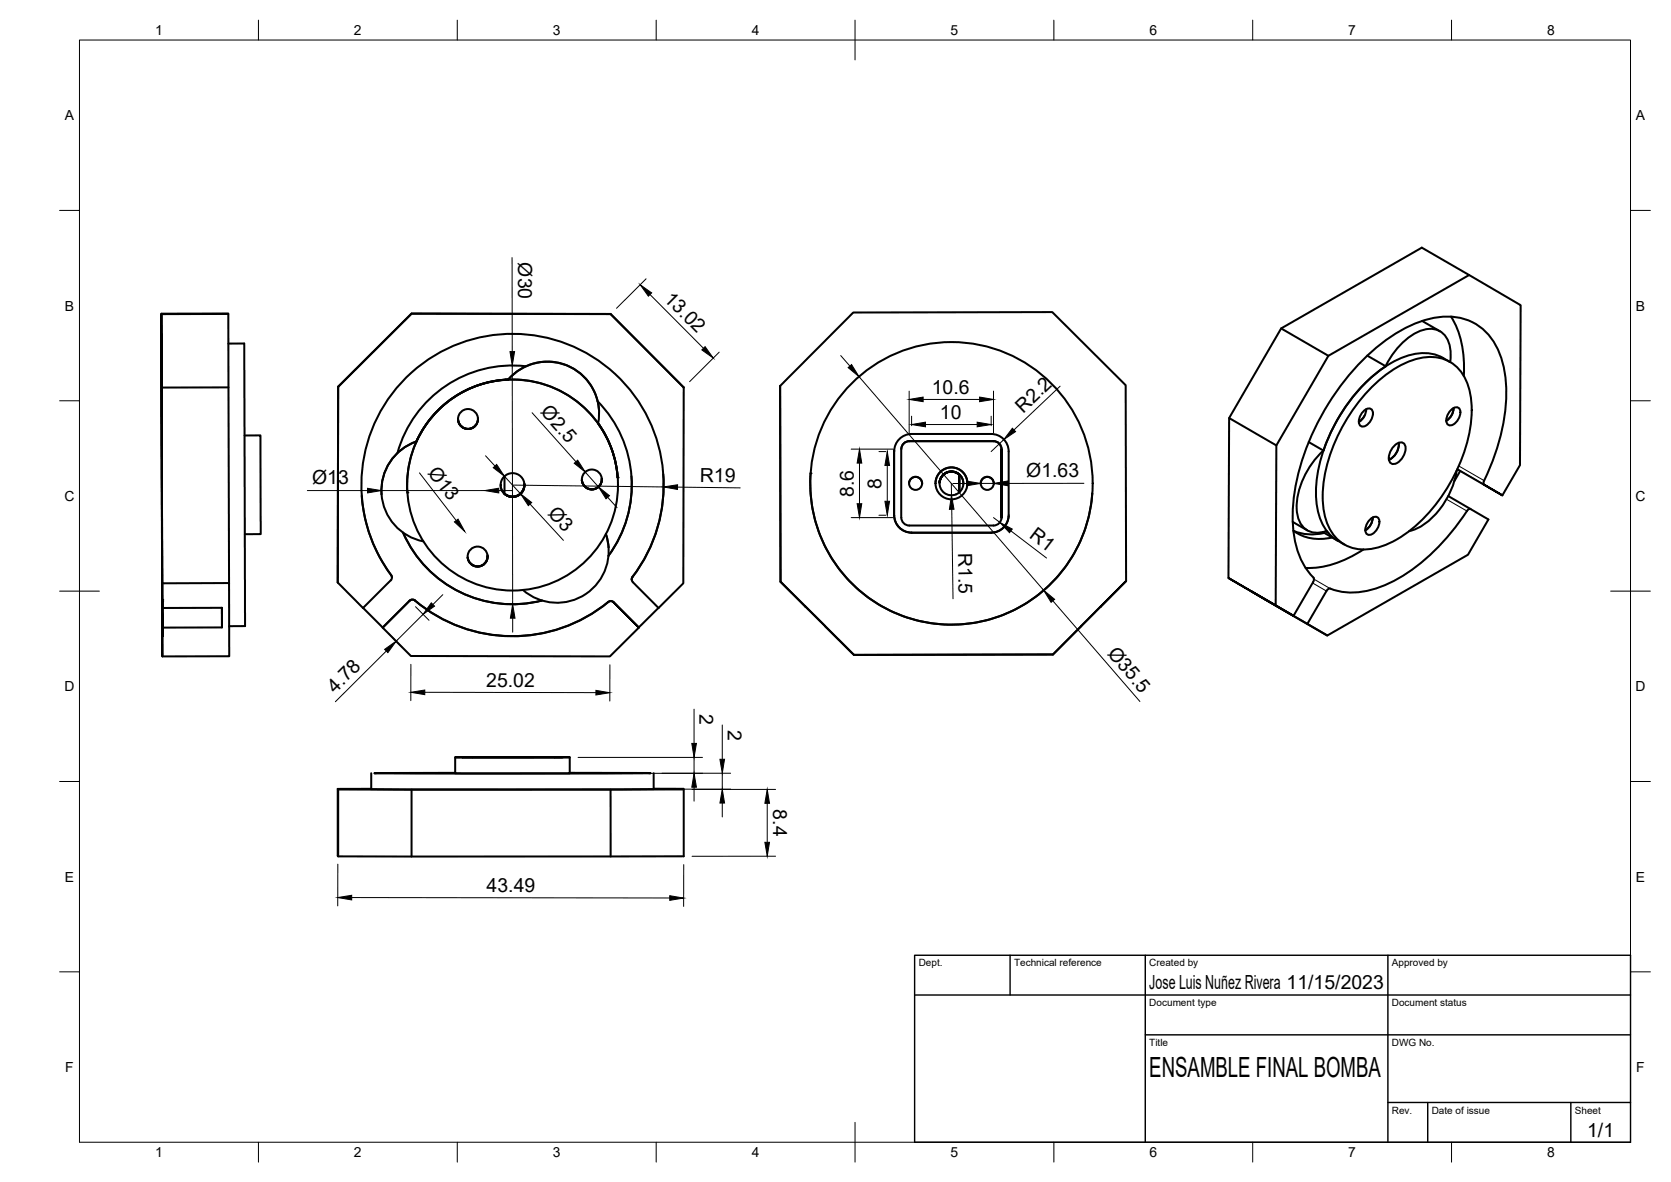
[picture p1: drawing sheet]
<svg xmlns="http://www.w3.org/2000/svg" width="420mm" height="297mm" viewBox="0 0 420 297" stroke-linecap="round" stroke-linejoin="round" font-family="sans-serif">
<!-- layer: Visible -->
<g fill="none" stroke="#000" stroke-width=".51">
<path d="M40.6 78.8l.2 74zM40.6 78.8h16.8l.2 67.7M57.4 78.9h-16.8M103.5 78.8h.1M153.5 78.9h.1M364.8 79.6a25 25 0 0 1 3.3 14.9M369.4 69.1l-11.9-6.9-35.4 20.3-13 22.6-.2 40.2M57.4 86.3h4l.2 51.5v19.5l-4 .1M57.4 97.4h-16.8M85 97.2h.1M127.1 95.4h.1M127.1 95.4a26.5 26.5 0 0 0-22.1 14.9"/>
<path d="M127.8 95.4a13 13 0 0 1 13.9-3.9 13 13 0 0 1 8.9 11.4M127.8 95.4a26.5 26.5 0 0 0-23.1 15.5M127.8 95.4a13 13 0 0 1 15.5-3.2 13 13 0 0 1 7.1 14.2l.4 .5M127.8 95.4h-.7M132.2 92a30 30 0 0 0-32.3 21.8M171.9 97.4l-18.4-18.5-50-.1-18.5 18.4-.1 49.2 6.4 6.4 7-7a1.01 1.01 0 0 0 .1-1.3 38 38 0 0 1 5.1-50.9 38 38 0 0 1 51.2 .4 38 38 0 0 1 4.4 51M171.9 97.4h.1M196.2 97l.1 49.2 11.2 11.1M322.1 82.5l11.9 6.9M343.8 89.4l4.6 2.6M345.4 96.8a24.3 24.3 0 0 1 12.5-7 9.8 9.8 0 0 1 11.5 7.9 30.8 30.8 0 0 1-3 20.3 40.1 40.1 0 0 1-15.1 17.5 14 14 0 0 1-12.1 1.9 11 11 0 0 1-6.3-9 33.7 33.7 0 0 1 4.2-20.4l3.2-5.2a41.5 41.5 0 0 1 5.1-6zM348.4 92h.1"/>
<path d="M348.4 92a42.3 42.3 0 0 0-15.6 21.2M357.6 80.7l4.5 2.6M362.9 90l1.7 1M362.9 90a12 12 0 0 0-11 .1 37.2 37.2 0 0 0-16.6 17.2 33.8 33.8 0 0 0-4 20.6 11.5 11.5 0 0 0 6.7 8.9M364.6 91a8.3 8.3 0 0 0-1.8-7.3 6.2 6.2 0 0 0-7.4 .3 19.6 19.6 0 0 0-7 8M61.5 109.4h4l.1 21.6v3.2h-4M104.7 111a13 13 0 0 0-8.8 13.2 13 13 0 0 0 10.6 11.8M104.7 110.9a13 13 0 0 0-8.8 13.3M105 110.3v.1M105 110.3l-.3 .6M115.2 105.2a2.51 2.51 0 0 0 1.6 2.4 2.51 2.51 0 0 0 2.8-.7M120.2 105.1a2.51 2.51 0 0 1-2.4 2.7 2.51 2.51 0 0 1-2.6-2.3 2.51 2.51 0 0 0 2.6 2.3 2.51 2.51 0 0 0 2.4-2.6"/>
<path d="M126.9 119.7v4.4M150.3 100.8a30 30 0 0 1 2.7 38.9 30 30 0 0 0 5.8-20M150.4 106.4a26.5 26.5 0 0 1 4.9 13.6M150.6 102.9v.1M150.8 107h.1M150.8 106.9v.1M150.8 107a26.5 26.5 0 0 1 4.5 13M155.3 120a26.5 26.5 0 0 0-28.3-24.6 26.5 26.5 0 0 0-24.6 28.4M166.8 119.2a38 38 0 0 1-7.8 25.7M203.8 118.9a35.5 35.5 0 0 0 32.9 38 35.5 35.5 0 0 0 38-32.9M224.8 113.5v16M224.8 113.1v.1"/>
<path d="M226.6 112.9v17.2a2 2 0 0 0 2 2h21.2a2 2 0 0 0 2-2v.1M228.6 110.9h21.2M228.6 110.9a2 2 0 0 0-2 2M228.6 110.9a2 2 0 0 0-2 1.8M229.2 109.1h20a4.4 4.4 0 0 1 4.4 4.3v16.1M229.2 109.1a4.4 4.4 0 0 0-4.4 4.3v-.2M238.1 118.7a3 3 0 0 1 4.1 3M238.1 118.7a3 3 0 0 0-1.9 2.6M241.2 119.3a3 3 0 0 0-3.1-.6 3 3 0 0 0-1.9 2.6M241.2 119.3a3 3 0 0 0-3.1-.5 3 3 0 0 0-1.9 2.5M241.2 119.3v4.4zM249.8 110.9a2 2 0 0 1 2 2"/>
<path d="M251.8 112.9v17.2v-17.2M309.1 105.1l11.8 6.8M329.1 111.1l3.7 2.1M332.8 113.2a20.5 20.5 0 0 0-6.8 14.6 6 6 0 0 0 3.5 5.8 6.1 6.1 0 0 0 4.1-.2M332.8 113.2h.1M343 103.2a1.26 1.26 0 0 1 1.7-.5 1.26 1.26 0 0 1 .5 1.8 3.3 3.3 0 0 1-2.7 2.7 1.57 1.57 0 0 1-.6-2.4zM343.5 102.8a3.9 3.9 0 0 1-1.8 3.2l.9-.8 .5-.7M350.4 112.2a1.8 1.8 0 0 1 2.7-.6 3.9 3.9 0 0 1-2.9 5 1.8 1.8 0 0 1-.8-2.7zM351.7 111.3a4.4 4.4 0 0 1-2.5 4.2 4.5 4.5 0 0 0 2.5-4M365 102.9a1.26 1.26 0 0 1 1.7-.4 1.26 1.26 0 0 1 .4 1.7 3.3 3.3 0 0 1-2.6 2.7 1.57 1.57 0 0 1-.6-2.4zM365.5 102.6a3.9 3.9 0 0 1-1.8 3.1M366.3 118.2a19.9 19.9 0 0 1-10.4 14.8l-1.6 .5"/>
<path d="M366.4 117.9l11.4 6.6-4.6-2.7-.2-.3 .2-.7M367.2 118.3l-1.5 2.6M90.9 124.6a38.9 38.9 0 0 0 7.6 20.2v.3M95.9 124.2h.1M101.4 133.9a30 30 0 0 0 34.9 17 30 30 0 0 1-34.9-17M122.6 139.5a2.51 2.51 0 0 1-1.3 2.6 2.51 2.51 0 0 1-2.9-.4M125.9 122.1a3 3 0 0 0 3.2 2.8 3 3 0 0 0 2.8-3.2 3 3 0 0 1-1.7 2.9 3 3 0 0 1-3.3-.5M126.9 124.1a3 3 0 0 0 3.3 .4 3 3 0 0 0 1.6-2.8 3 3 0 0 1-1.6 2.8 3 3 0 0 1-3.3-.4zM151.3 120.3a2.51 2.51 0 0 1-2.3 2.7 2.51 2.51 0 0 1-2.7-2.3M152.3 134.2a13 13 0 0 1-5 15.1 13 13 0 0 1-15.8-1M152.3 134.2l.7 3.3M224.8 129.5a4.4 4.4 0 0 0 4.4 4.3"/>
<path d="M224.8 129.5a4.4 4.4 0 0 0 4.4 4.4M228.6 121.4a1.64 1.64 0 0 1 1.7-1.6 1.64 1.64 0 0 1 1.6 1.8M235.2 121.2a4 4 0 0 1 4.3-3.7 4 4 0 0 1 3.7 4.3M246.6 121.4a1.64 1.64 0 0 1 1.7-1.6 1.64 1.64 0 0 1 1.6 1.8M253.6 129.5a4.4 4.4 0 0 1-4.4 4.3M253.6 129.8a4.4 4.4 0 0 1-4.4 4.1h-20M274.6 124h.1M325 131.2l3.7 2.1M325.2 133.4a11.6 11.6 0 0 0 9.8 1.7M325.3 133.4a12.3 12.3 0 0 0 7.7 .5M332.6 133.7l3.7 2.1M333.3 133.5l.7 .4"/>
<path d="M342.9 138.1a25 25 0 0 1-14.6 4.6M344.6 130.4a1.26 1.26 0 0 1 1.7-.4 1.26 1.26 0 0 1 .5 1.7 3.3 3.3 0 0 1-2.6 2.7 1.57 1.57 0 0 1-.7-2.4zM345.2 130.1a3.9 3.9 0 0 1-1.9 3.2M364.2 124.7l5.6 3.2M373.2 120.8a49.6 49.6 0 0 0 5.4-25.7 17.9 17.9 0 0 0-7-13.4 15.4 15.4 0 0 0-13-1.4 40.5 40.5 0 0 0-18.2 12.6 60 60 0 0 0-15.4 35.7 23.5 23.5 0 0 0 4.2 15.4l1.1 1.1v.8l-5.1 8.9-10.6-6.2 3.5 2.1M377.8 124.5l4.4-7.6 .2-40.2-13-7.6-35.4 20.3-13.1 22.5-.1 40.2M40.8 146.6l16.8-.1v18.4l-16.8 .1M55.8 152.7v5h-15v-6.6v8.8v-9.2v14.3v-7.3M55.8 152.7l-15 .1-.2-68.9 .2 68.9M55.8 152.7v5M103 151a1 1 0 0 1 1.4-.1 38.3 38.3 0 0 0 49 .2l.9 .2 6.3 6.4-6.3-6.4-.6-.3-.5 .1a38.3 38.3 0 0 1-49.2-.4h-.7l-.3 .2-6.8 6.8-4.9-4.9M103 151l-6.8 6.7 7.1 7.2 50.1 .1 7.2-7.3"/>
<path d="M117.6 140.1a2.51 2.51 0 0 0 2.7 2.2 2.51 2.51 0 0 0 2.3-2.6 2.51 2.51 0 0 1-2.3 2.7 2.51 2.51 0 0 1-2.7-2.3zM158.8 145.6v.1M159 145l-.2 .7 .3 .6 6.5 6.5 6.2-6.2 .1-49.2-18.4-18.5-50-.1-18.5 18.4-.1 49.2M159 145l-.2 .6M165.6 152.8l-5 4.9M196.3 146.2l18.4 18.4 50.1-.1M207.4 157.4l7.3 7.2 50.1-.1 18.3-18.5-18.3 18.5M207.5 157.3l-.1 .1M283.1 146l-.1-49.2-18.4-18.4-50.1 .1-18.3 18.5 .1 49.2M318.1 150.6l10.6 6.2M325.2 154.8l-16.3-9.5 24.8 14.4M333.5 148.5a.88 .88 0 0 1 1-.6 18.2 18.2 0 0 0 14.5-1.2 51.3 51.3 0 0 0 19.9-18.4l.4-.3 .4-.1 4.5 2.6-5.1 8.9-35.4 20.3-5-2.9 4.8-8.3"/>
<path d="M85 198.4v16.8M93.3 198.2l-8.4 .1 .1 16.9h86.9v-16.8M93.3 194.3v4l32.3 .1 38.8-.1v-4M103.5 198.4v16.9M114.4 190.3h28.9zM114.4 190.3v4l1.5 .1 27.4-.1v-4M116.2 190.3h25.3zM143.3 194.2l21 .1h-70.9l21.1-.1M153.5 198.4v16.8M164.4 198.2h7.4l.1 .2h-68.4h-18.5l-.1-.1"/>
<circle cx="117.7" cy="105.3" r="2.51"/>
<circle cx="120.1" cy="139.9" r="2.51"/>
<circle cx="128.9" cy="121.9" r="26.5"/>
<circle cx="128.9" cy="121.9" r="3"/>
<circle cx="148.8" cy="120.5" r="2.51"/>
<circle cx="230.2" cy="121.5" r="1.64"/>
<circle cx="239.2" cy="121.5" r="35.5"/>
<circle cx="239.2" cy="121.5" r="3"/>
<circle cx="239.2" cy="121.5" r="4"/>
<circle cx="248.2" cy="121.5" r="1.64"/>
</g>
<g fill="#000">
<circle cx="105" cy="110.4" r=".25"/>
<circle cx="150.7" cy="107" r=".25"/>
<circle cx="203.8" cy="118.9" r=".25"/>
<circle cx="102.4" cy="123.8" r=".25"/>
<circle cx="155.3" cy="120" r=".25"/>
<circle cx="40.8" cy="151.1" r=".25"/>
<circle cx="40.8" cy="150.7" r=".25"/>
</g>
<!-- layer: Visible Narrow -->
<path d="M366.4 117.9l6.8 3.9M366.8 117.1l6.4 3.7M363.7 125.5l5.2 2.9M330 146.5l3.5 2M330.4 145.5l4.1 2.4" fill="none" stroke="#000" stroke-width=".25"/>
<!-- layer: BORDER -->
<g fill="none" stroke="#000" stroke-width=".25">
<path d="M20 10.1h390v276.9h-390zM65 5.1v5M115 5.1v5M165 5.1v5M215 5.1v10M265 5.1v5M315 5.1v5M365 5.1v5M15 52.9h5M410 52.9h5M15 100.7h5M410 100.7h5"/>
<path d="M15 148.6h10M405 148.6h10M15 196.4h5M410 196.4h5M15 244.2h5M410 244.2h5M65 287v5M115 287v5M165 287v5M215 282.1v9.9M265 287v5M315 287v5"/>
<path d="M365 287v5"/>
</g>
<!-- layer: TITLEBLOCK -->
<path d="M230 240.1h180v46.9h-180zM230 250h180M254 240.1v9.9M288 240.1v46.9M349 240.1v46.9M288 260.1h122M349 277.1h61M359 277.1v9.9M395 277.1v9.9" fill="none" stroke="#000" stroke-width=".36"/>
<!-- layer: FD_Dimensions -->
<g fill="none" stroke="#000" stroke-width=".25">
<path d="M128.8 64.7v23.7M162.5 70.1l-7.5 7.4M163.4 74l13.5 13.5M128.8 91.8l.1 60.1M180.8 88.5l-7.4 7.4M211.4 89.4l2.3 2.6M216 94.6l46.4 53.7M228.6 98.3v10.5M249.8 98.3v10.5M266.6 97.1l-11.6 10.9M105.5 118.8l9.2 12M122.1 114.5l2.4 2.6"/>
<path d="M126.8 119.7l4.1 4.4M133.8 103.7l11 12.3M147.2 118.6l3.3 3.8M214 112.9h10.5M216.1 116.4v10.2M221 113.5h1.7M223.1 117v9M229.2 104.6v2.4M232.1 100.4h14.2M232.7 106.7h13M249.2 104.6v2.4M252.4 110.5l-3.2 3"/>
<path d="M77.3 123.3h15.1M95.9 123.3h26M125.4 123.3h3.5M128.9 121.9l38 .5M133.3 126.7l8.4 9.1M152.8 125l2.4 2.6M170.3 122.4l15.8 .2M214 130.1h10.5M221 129.5h1.7M239.2 121.5v3M239.3 128l.3 22.5M239.6 121.5h3.5"/>
<path d="M246.6 121.5h3.2M249.8 130.1l1.6 1.2M254.2 133.4l8.9 6.8M272.5 121.5h-19.2M97.7 159.2l3.4 3.4M104.5 152.5l3.4 3.4M106.4 154.4l-6.8 6.7M111.3 149.4l-2.4 2.5M128.9 155.3v3.6M264.7 151l21.9 25.3M97.1 163.6l-12.8 12.7M103.3 166.9v9.2"/>
<path d="M106.8 174l43 .1M153.4 167.1l-.1 9.1M174.5 178.2v8.6M145.4 194.3h31.2M145.4 190.3h31.2M166.5 198.3h17.2M166.5 194.3h17.2M174 198.4h21M174.5 190.3v4M174.5 197.8v3.5M181.6 182.2v8.6M181.6 194.3v4"/>
<path d="M84.9 217.2v10.5M171.9 217.3v10.5M181.6 201.8v3.5M192.9 201.9v9.8M195 215.2h-21M88.4 225.6l80 .1"/>
</g>
<g fill="#000" stroke="#000" stroke-width=".25">
<path d="M161 71.6l2.9 2-.9 .8zM128.2 88.4h1.2l-.6 3.4zM176.5 87.9l.8-.8 2 2.9zM213.3 92.4l.8-.8 1.9 3zM228.6 100.4l3.5-.6v1.2zM246.3 99.8l3.5 .6-3.5 .6zM124 117.5l.9-.8 1.9 3zM144.4 116.4l.8-.8 2 3zM216.1 112.9l.6 3.5h-1.2zM223.1 113.5l.6 3.5h-1.2zM229.2 106.7l3.5-.6v1.2zM245.7 106.1l3.5 .6-3.5 .6z"/>
<path d="M254.6 107.6l.8 .9-3 2zM92.4 122.7l3.5 .6-3.5 .6zM114.3 131.2l.9-.7 1.7 3.1zM121.9 123.3l3.5-.6v1.2zM130.9 124.1l2.8 2.2-.9 .8zM150.5 122.4l2.7 2.2-.8 .8zM166.9 122.4l3.5-.6-.1 1.2zM215.5 126.6h1.2l-.6 3.5zM222.5 126h1.2l-.6 3.5zM239.2 124.5l.7 3.5h-1.2zM243.1 120.9l3.5 .6-3.5 .6zM249.8 121.5l3.5-.6v1.2z"/>
<path d="M251.4 131.3l3.1 1.7-.7 .9zM108.4 151.5l.9 .8-2.9 2.1zM128.9 151.9l.6 3.4h-1.2zM262.4 148.3l2.8 2.3-.9 .8zM96.7 163.2l2.9-2.1-2.1 2.9zM103.3 174l3.5-.6v1.2zM149.8 173.5l3.5 .6-3.5 .6zM174.5 194.3l.6 3.5h-1.2zM173.9 186.8h1.2l-.6 3.5zM181 190.8h1.2l-.6 3.5zM181.6 198.3l.6 3.5h-1.2zM192.3 211.7h1.2l-.6 3.5z"/>
<path d="M192.9 198.4l.6 3.5h-1.2zM84.9 225.6l3.5-.6v1.2zM168.4 225.1l3.5 .6-3.5 .6z"/>
</g>
<text font-size="7" x="289" y="270.6">ENSAMBLE FINAL BOMBA</text>
<g font-size="4.9">
<text x="130.3" y="65.9" transform="rotate(90 130.3 65.9)">Ø30</text>
<text x="166.8" y="75.3" transform="rotate(45 166.8 75.3)">13.02</text>
<text x="234.3" y="98.9">10.6</text>
<text x="135.7" y="103.6" transform="rotate(48 135.7 103.6)">Ø2.5</text>
<text x="236.3" y="105.2">10</text>
<text x="257.3" y="103.9" transform="rotate(-43 257.3 103.9)">R2.2</text>
<text x="107.4" y="118.8" transform="rotate(52 107.4 118.8)">Ø13</text>
<text x="258" y="119.9">Ø1.63</text>
<text x="78.5" y="121.7">Ø13</text>
<text x="176" y="121" transform="rotate(1 176 121)">R19</text>
<text x="214.7" y="124.9" transform="rotate(-90 214.7 124.9)">8.6</text>
<text x="221.6" y="122.8" transform="rotate(-90 221.6 122.8)">8</text>
<text x="137.6" y="129.1" transform="rotate(47 137.6 129.1)">Ø3</text>
<text x="258.6" y="135" transform="rotate(37 258.6 135)">R1</text>
<text x="240.9" y="138.9" transform="rotate(89 240.9 138.9)">R1.5</text>
<text x="278.3" y="164.3" transform="rotate(49 278.3 164.3)">Ø35.5</text>
<text x="122.3" y="172.6">25.02</text>
<text x="84.2" y="174.4" transform="rotate(-45 84.2 174.4)">4.78</text>
<text x="175.9" y="179.5" transform="rotate(90 175.9 179.5)">2</text>
<text x="183" y="183.4" transform="rotate(90 183 183.4)">2</text>
<text x="194.4" y="203.4" transform="rotate(90 194.4 203.4)">8.4</text>
<text x="122.4" y="224.1">43.49</text>
<text x="289" y="248.5">Jose Luis Nuñez Rivera 11/15/2023</text>
<text x="399.1" y="285.7">1/1</text>
</g>
<g font-size="3.5">
<text x="39" y="8.8">1</text>
<text x="89" y="8.8">2</text>
<text x="139" y="8.8">3</text>
<text x="189" y="8.8">4</text>
<text x="239" y="8.8">5</text>
<text x="289" y="8.8">6</text>
<text x="339" y="8.8">7</text>
<text x="389" y="8.8">8</text>
<text x="16.3" y="30.2">A</text>
<text x="411.3" y="30.2">A</text>
<text x="16.3" y="78">B</text>
<text x="411.3" y="78">B</text>
<text x="16.2" y="125.9">C</text>
<text x="411.2" y="125.9">C</text>
<text x="16.2" y="173.7">D</text>
<text x="411.2" y="173.7">D</text>
<text x="16.3" y="221.6">E</text>
<text x="411.3" y="221.6">E</text>
<text x="16.4" y="269.4">F</text>
<text x="411.4" y="269.4">F</text>
<text x="39" y="290.8">1</text>
<text x="89" y="290.8">2</text>
<text x="139" y="290.8">3</text>
<text x="189" y="290.8">4</text>
<text x="239" y="290.8">5</text>
<text x="289" y="290.8">6</text>
<text x="339" y="290.8">7</text>
<text x="389" y="290.8">8</text>
</g>
<g font-size="2.5">
<text x="231" y="242.9">Dept.</text>
<text x="255" y="242.9">Technical reference</text>
<text x="289" y="242.9">Created by</text>
<text x="350" y="242.9">Approved by</text>
<text x="289" y="252.8">Document type</text>
<text x="350" y="252.8">Document status</text>
<text x="289" y="262.9">Title</text>
<text x="350" y="262.9">DWG No.</text>
<text x="350" y="279.9">Rev.</text>
<text x="360" y="279.9">Date of issue</text>
<text x="396" y="279.9">Sheet</text>
</g>
</svg>
